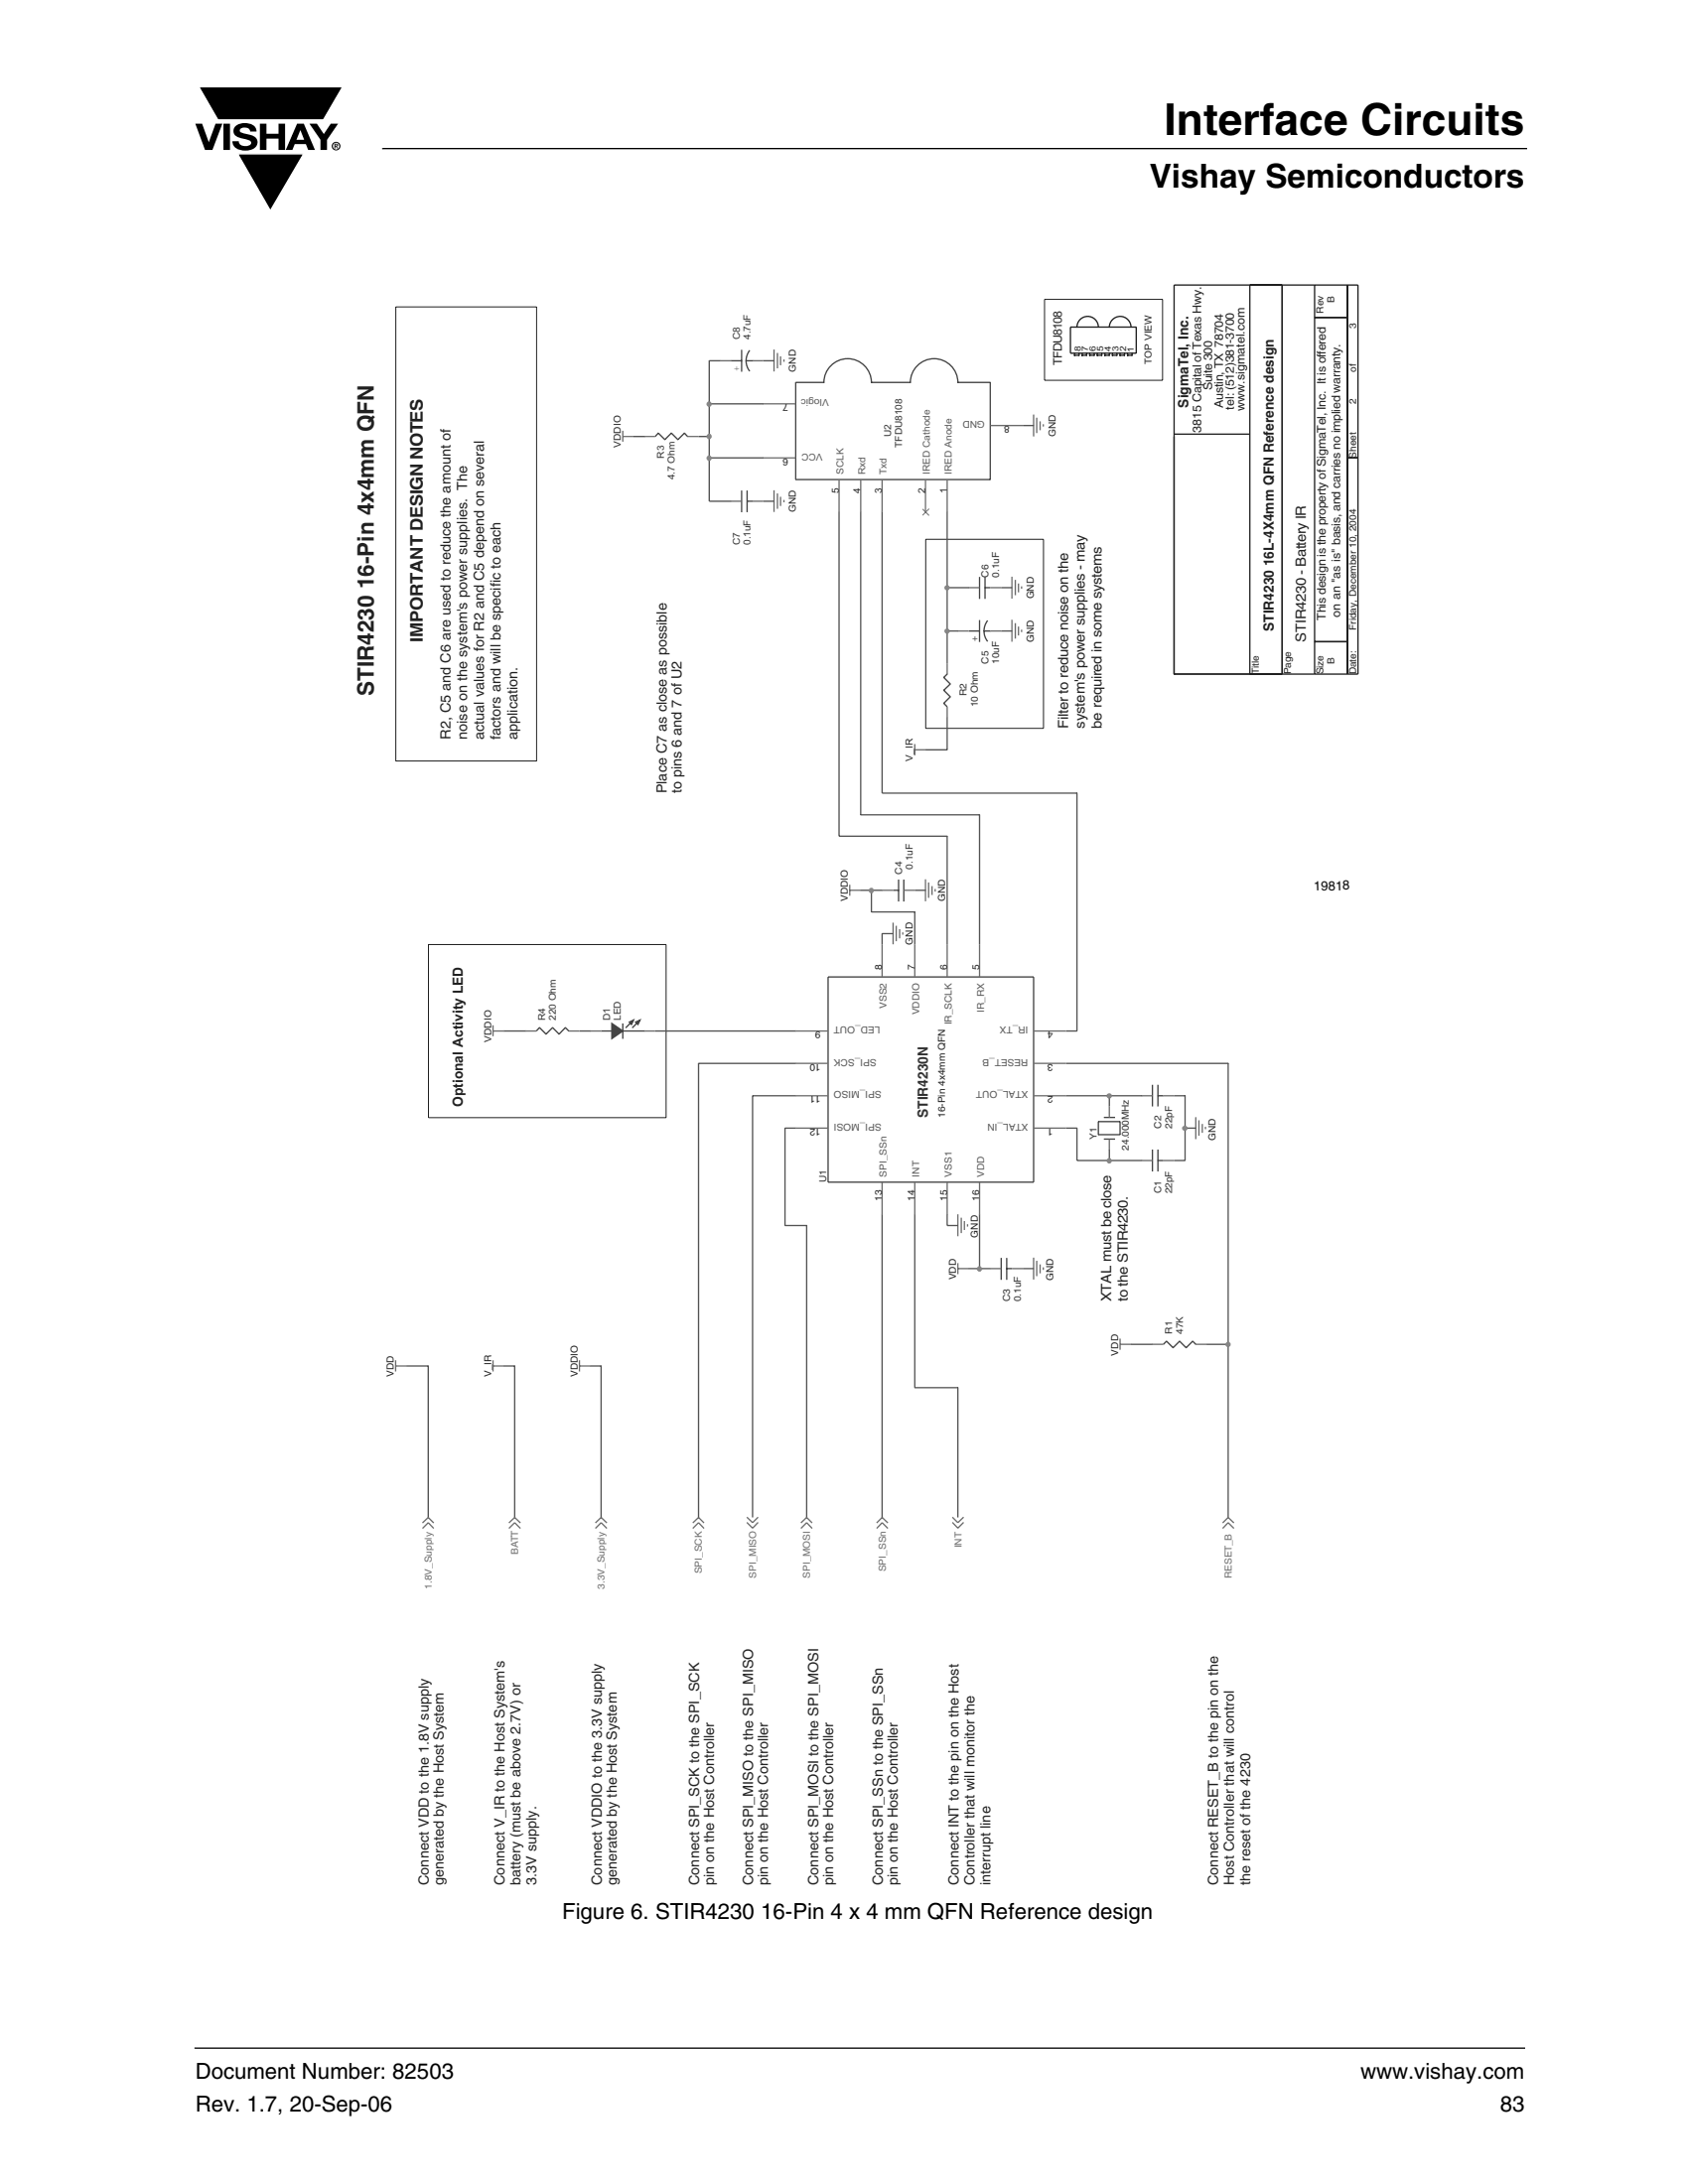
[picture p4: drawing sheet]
<svg xmlns="http://www.w3.org/2000/svg" width="216mm" height="279mm" viewBox="0 0 216 279" stroke-linecap="round" stroke-linejoin="round" font-family="sans-serif">
<g fill="#000">
<path d="M25 15.8h.8l.9 2.4 .9-2.4h.8l-1.2 3.4h-1zM25.4 11.1h18.4l-2.4 4.2h-13.5zM30.2 16.1a1.91 1.91 0 0 1 2.5 .3l.1 .4h-.8a.72 .72 0 0 0-.6-.5 .72 .72 0 0 0-.7 .4l.2 .3 .9 .2a1.01 1.01 0 0 1 1 .5 1.01 1.01 0 0 1-.1 1.1 2.25 2.25 0 0 1-2.6 0l-.3-.3-.1-.4h.8a.92 .92 0 0 0 1.6 .4v-.2a1.2 1.2 0 0 0-1.1-.6 1.2 1.2 0 0 1-1.1-.9v-.4zM33.2 15.8h.9v1.3h1.5v-1.3h.9v3.4h-.9v-1.5h-1.5v1.5h-.9zM30.4 19.7h8.5l-4.3 7.3zM39.6 15.8h.9l.9 1.4 .9-1.4h.9l-1.4 2.1v1.3h-.8v-1.3z"/>
<path d="M38.4 16.7l-.5 1.2h1zM38 15.8h.9l1.4 3.4h-.9l-.3-.8h-1.4l-.3 .8h-.9z"/>
<path d="M42.9 18.5v.1h.2v-.1zM42.8 18.4h.4v.2l-.1 .1 .1 .3h-.1l-.1-.3h-.1v.3h-.1zM42.6 18.7a.42 .42 0 0 0 .8 0 .42 .42 0 0 0-.8 0zM42.4 18.7a.56 .56 0 0 1 1.1 0 .56 .56 0 0 1-1.1 0z"/>
</g>
<path d="M25.4 11.1h18.4l-2.4 4.2h-13.5zM30.4 19.7h8.4l-4.2 7.3z" fill="none" stroke="#fff" stroke-width=".17"/>
<path d="M29 15.8v3.4" fill="none" stroke="#000" stroke-width=".84" stroke-linecap="butt"/>
<path d="M48.9 18.9v.2M24.9 261.9v.2" fill="none" stroke="#000" stroke-width=".13"/>
<path d="M49 19h146.3M25 262h170.1" fill="none" stroke="#000" stroke-width=".17"/>
<g fill="#fff">
<path d="M24.7 34.5h170v207.6h-170z"/>
<path d="M45.3 35.4h128.5v205.8h-128.5z"/>
</g>
<path d="M157.2 35.8h1.1" fill="none" stroke="#fff" stroke-width=".8" stroke-linecap="butt"/>
<g fill="none" stroke="#231f20" stroke-width=".17">
<path d="M159.9 36.5v49.7M164 36.5v49.7M168.1 36.5v49.7M172.3 36.5v49.7M136.9 41.8h8.4v3.4h-8.4zM137.4 45.2v.3M137.7 41.8a1.37 1.37 0 0 1 1.4-1.3 1.37 1.37 0 0 1 1.4 1.3M138 45.2v.3h-.6M138.4 45.2v.3M139 45.2v.3h-.6M139.4 45.2v.3M140 45.2v.3h-.7"/>
<path d="M140.4 45.2v.3M140.9 45.2v.3h-.6M141.3 45.2v.3M141.9 41.8a1.39 1.39 0 0 1 1.4-1.3 1.39 1.39 0 0 1 1.4 1.3M141.9 45.2v.3h-.6M142.3 45.2v.3M142.9 45.2v.3h-.6M143.3 45.2v.3M143.8 45.2v.3h-.6M144.2 45.2v.3M144.8 45.2v.3h-.6M150.1 55.5h9.8"/>
<path d="M168.1 40.6h4.2M172.3 58.6h1.4M150.1 86.2h23.6v-49.7h-23.5v49.8M168.1 82.1h4.2"/>
</g>
<path d="M50.6 39.3h18v58.1h-18zM133.6 38.3h15.1v10.4h-15.1zM118.4 69h15.1v24.2h-15.1zM54.8 120.8h30.4v22.2h-30.4z" fill="none" stroke="#231f20" stroke-width=".13"/>
<g fill="none" stroke="#6c6d70" stroke-width=".17">
<path d="M79.7 55.1v1.4M79.7 55.8h1.4M82.4 55.8h1.4M87.9 55.8h1.4M92.1 46.2h1.4M96.3 46.2h1.3M97.6 58.6h4.2M97.6 51.7h4.2M99 44.7v2.8M99.4 45.2v1.9M99.8 45.6v1.1M100.3 46v.3"/>
<path d="M126.7 54.4h4.1M132.2 53v2.8M132.6 53.4v2M133 53.9v1.1M133.4 54.3v.3M93.5 64.1h1.4M96.3 64.1h1.3M99 62.7v2.8M99.4 63.1v2M99.8 63.6v1.1M100.3 64v.3M107.3 61.4v4.1"/>
<path d="M110.1 61.4v4.1M112.8 61.4v4.1M118.4 61.4v4.1M121.1 61.4v4.1M123.9 75.2h1.4M126.7 75.2h1.4M129.4 73.8v2.8M129.4 79.3v2.8M129.9 74.2v1.9M129.9 79.7v2M130.3 74.6v1.2M130.7 75v.3"/>
<path d="M117 95.2v1.4M117 95.9h1.4M121.1 84.9v1.3M121.1 90.4v1.4M123.9 80.7h-1.4M126.7 80.7h1.4M130.3 80.2v1.1M130.7 80.6v.3M108.7 113.2v1.4M108.7 113.9h1.4M112.8 113.9h1.4M114.2 118v2.8"/>
<path d="M114.6 118.4v2M115.1 118.9v1.1M115.5 119.3v.3M115.6 113.9h1.4M118.4 112.5v2.8M118.8 112.9v2M119.2 113.4v1.1M119.6 113.7v.4M63.1 131.2v1.4M63.1 131.9h1.4M68.6 131.9h-1.4M72.7 131.9h1.4"/>
<path d="M101.8 131.9h4.1M101.8 136h4.1M112.8 120.8v4.2M117 120.8v4.2M121.1 120.8v4.2M125.3 120.8v4.2M132.2 131.9h4.1M132.2 136h4.1M101.8 140.2h4.1M101.8 144.3h4.1M112.8 151.2v4.2M117 151.2v4.2"/>
<path d="M121.1 151.2v4.2M122.5 155.3v2.9M122.9 155.8v2M123.4 156.2v1.2M123.8 156.6v.3M125.3 151.2v4.2M132.2 140.2h4.1M132.2 144.3h4.1M141.9 141.6v1.4M141.9 145.7v1.4M146 140.2h1.4M146 148.5h1.4"/>
<path d="M148.8 140.2h1.4M148.8 148.5h1.4M152.9 142.9v2.8M153.3 143.3v2M153.8 143.8v1.1M154.2 144.2v.3M50.6 174.8h1.4M50.6 174v1.5M63.1 174.8h1.4M63.1 174v1.5M74.1 174.8h1.5M74.1 174v1.5"/>
<path d="M122.5 161.6v1.4M122.5 162.3h1.5M126.7 162.3h1.4M129.4 162.3h1.4M132.2 160.9v2.8M132.6 161.3v2M133 161.8v1.1M133.4 162.1v.4M143.3 172h1.4M143.3 171.2v1.5M147.4 172h1.4M152.9 172h1.4"/>
<path d="M54 194.8l.8-.7 .7 .7M54 195.5l.8-.7 .7 .7M65.1 194.8l.7-.7 .8 .7M65.1 195.5l.7-.7 .8 .7M76.2 194.8l.7-.7 .7 .7M76.2 195.5l.7-.7 .7 .7M88.6 194.8l.7-.7 .7 .7M88.6 195.5l.7-.7 .7 .7M95.5 194.8l.8 .7 .7-.7M95.5 194.1l.8 .7 .7-.7M102.4 194.8l.8-.7 .7 .7M102.4 195.5l.8-.7 .7 .7"/>
<path d="M112.1 194.8l.7-.7 .8 .7M112.1 195.5l.7-.7 .8 .7M121.8 194.8l.7 .7 .7-.7M121.8 194.1l.7 .7 .7-.7M156.4 194.8l.7-.7 .7 .7M156.4 195.5l.7-.7 .7 .7"/>
</g>
<g fill="none" stroke="#414243" stroke-width=".17">
<path d="M84.2 55.4l.9 .9M84.2 55.4l-.4 .4M85.9 55.4l.8 .9M85.9 55.4l-.9 .8M87.5 55.4l.5 .5M87.6 55.4l-.9 .8M93.5 46.2h1.4M94.9 44.8v2.8M95.4 46.2a2.1 2.1 0 0 0 .5 1.3M95.4 46.2h.9M95.9 44.8a2.17 2.17 0 0 0-.5 1.4M101.8 48.9v12.5"/>
<path d="M101.8 48.9h3.6M105.4 48.9v.1a3 3 0 0 1 3-3.1 3 3 0 0 1 3.1 3.1l5-.1M116.4 48.9v.1a3 3 0 0 1 3.1-3.1 3 3 0 0 1 3 3.1l4.2-.1M126.7 48.9v12.5M94.9 62.8v2.7M95.5 64.1h.8M95.6 62.8v2.7M101.7 61.4h25M125.3 73.8v2.8M125.3 79.3v2.8M126 75.2h.7M126 73.8v2.8"/>
<path d="M126.3 79.4a2.17 2.17 0 0 0-.4 1.3M120.7 89.9l.4 .5M120.7 88.3l.8 .8M120.7 86.6l.8 .9M121.2 86.2l-.5 .5M121.6 89.1l-.9 .9M121.6 87.5l-.9 .8M123.9 80.7h1.4M125.9 80.7a2.1 2.1 0 0 0 .4 1.4M126.7 80.7h-.8M114.2 113.9h.8M114.9 112.5v2.8"/>
<path d="M115.6 112.5v2.8M69 131.5l.9 .8M69 131.4l-.4 .5M70.7 131.5l.8 .8M70.7 131.4l-.9 .9M72.3 131.5l.5 .4M72.3 131.4l-.8 .9M76.9 131.9h1.4M79.7 130.9v2M82.5 131.9h-2.8M105.9 125h26.3v26.2h-26.3zM147.4 138.8v2.8"/>
<path d="M148.1 138.8v2.8M140.5 143.5h2.8M140.5 145.2h2.8M140.5 143.5v1.7M141.2 145.7h1.4M141.2 143h1.4M143.3 143.5v1.7M147.4 147.1v2.8M148.1 140.2h.7M148.1 148.5h.7M148.1 147.1v2.8M128.1 160.9v2.8"/>
<path d="M128.7 162.3h.7M128.8 160.9v2.8M149.2 171.6l.9 .8M149.2 171.5l-.4 .5M150.9 171.6l.8 .8M150.9 171.5l-.9 .9M152.5 171.6l.5 .4M152.6 171.5l-.9 .9"/>
</g>
<path d="M118 65.1l.8 .9M118.8 65.1l-.8 .8" fill="none" stroke="#6c6d70" stroke-width=".13"/>
<path d="M78.3 130.9l1.4 1-1.4 1z" fill="#414243"/>
<path d="M78.3 130.9l1.4 1-1.4 1z" fill="none" stroke="#414243" stroke-width=".17"/>
<path d="M81.3 130.8l.6-.3-.3 .6z" fill="#414243"/>
<path d="M81.3 130.8l.6-.3-.3 .6z" fill="none" stroke="#414243" stroke-width=".17"/>
<path d="M80.5 130.8l.5-.3-.2 .6z" fill="#414243"/>
<path d="M80.5 130.8l.5-.3-.2 .6zM80.9 130.6l-.9 .9M81.7 130.6l-.8 .9" fill="none" stroke="#414243" stroke-width=".17"/>
<path d="M75.5 131.9h1.4M82.4 131.9h1.4" fill="none" stroke="#6c6d70" stroke-width=".17"/>
<g fill="none" stroke="#525254" stroke-width=".17">
<path d="M81 55.8h1.5M89.3 55.8h1.4M90.7 46.1v18h2.8M90.7 58.6h7M90.7 46.2h1.4M90.7 51.7h7M97.6 46.2h1.4M130.8 54.4h1.4M97.6 64.1h1.4M107.3 65.5v41.5h13.9M110.1 65.5v38.7M112.8 65.5v36h25"/>
<path d="M121.1 65.5v19.4M121.1 75.2h2.9M128.1 75.2h1.4M118.4 95.9h2.8M121.1 91.7v4.2M121.1 80.7h1.4M128.1 80.7h1.4M110.1 104.2h15.2M110.1 113.9h2.8M111.5 113.9v2.8h5.5M112.8 119.4v1.4M112.8 119.4h1.5"/>
<path d="M117 113.9h1.4M117 116.6v4.2M121.1 106.9v13.9M125.3 104.2v16.6M137.7 101.4v30.5M64.4 131.9h2.8M75.6 131.9h-1.5M83.8 131.9h18M89.3 136h12.5M89.3 136v58.1M136.3 131.9h1.5M136.3 136h20.8"/>
<path d="M157.1 136v58.1M96.3 140.2h5.5M96.3 140.1v54M100.4 144.3h1.4M100.4 144.3v12.5h2.8M103.2 156.7v37.4M112.8 155.3v38.8M117 155.3v22.2M121.1 155.3v1.5h1.4M125.3 155.3v7M136.3 140.2h9.8M136.3 144.3h1.5"/>
<path d="M137.7 144.3v4.2h8.4M141.9 140.1v1.5M141.9 147.1v1.4M150.2 140.2h1.4M150.2 148.5h1.4M151.6 144.3h1.4M151.6 140.1v8.4M52 174.8h2.8M54.8 174.7v19.4M64.4 174.8h1.5M65.8 174.7v19.4M75.5 174.8h1.4"/>
<path d="M76.9 174.7v19.4M117 177.5h5.5M122.5 177.5v16.6M123.9 162.3h2.8M130.8 162.3h1.4M144.7 172h2.7M154.3 172h2.8"/>
</g>
<path d="M120.9 80.6l.2-.1 .2 .1 .1 .1-.1 .2-.2 .1-.2-.1z" fill-rule="evenodd" fill="#818386"/>
<path d="M120.9 80.6l.2-.1 .2 .1 .1 .1-.1 .2-.2 .1-.2-.1z" fill="none" stroke="#818386" stroke-width=".17"/>
<path d="M141.7 140l.2-.1 .2 .1v.2v.2h-.4l-.1-.2z" fill-rule="evenodd" fill="#818386"/>
<path d="M141.7 140l.2-.1 .2 .1v.2v.2h-.4l-.1-.2z" fill="none" stroke="#818386" stroke-width=".17"/>
<path d="M156.9 171.8l.2-.1 .2 .1v.2v.2h-.2l-.2-.1z" fill-rule="evenodd" fill="#818386"/>
<path d="M156.9 171.8l.2-.1 .2 .1v.2v.2h-.2l-.2-.1z" fill="none" stroke="#818386" stroke-width=".17"/>
<circle cx="141.9" cy="148.5" r=".27" fill="#818386"/>
<circle cx="141.9" cy="148.5" r=".27" fill="none" stroke="#818386" stroke-width=".17"/>
<circle cx="125.3" cy="162.3" r=".27" fill="#818386"/>
<circle cx="125.3" cy="162.3" r=".27" fill="none" stroke="#818386" stroke-width=".17"/>
<circle cx="111.5" cy="113.9" r=".27" fill="#818386"/>
<circle cx="111.5" cy="113.9" r=".27" fill="none" stroke="#818386" stroke-width=".17"/>
<circle cx="90.7" cy="51.7" r=".27" fill="#818386"/>
<circle cx="90.7" cy="51.7" r=".27" fill="none" stroke="#818386" stroke-width=".17"/>
<circle cx="151.5" cy="144.3" r=".25" fill="#818386"/>
<circle cx="151.5" cy="144.3" r=".25" fill="none" stroke="#818386" stroke-width=".17"/>
<path d="M120.9 75l.2-.1 .2 .1 .1 .2-.1 .2h-.2l-.2-.1z" fill-rule="evenodd" fill="#818386"/>
<path d="M120.9 75l.2-.1 .2 .1 .1 .2-.1 .2h-.2l-.2-.1z" fill="none" stroke="#818386" stroke-width=".17"/>
<circle cx="90.7" cy="58.6" r=".27" fill="#818386"/>
<circle cx="90.7" cy="58.6" r=".27" fill="none" stroke="#818386" stroke-width=".17"/>
<circle cx="90.7" cy="55.8" r=".27" fill="#818386"/>
<circle cx="90.7" cy="55.8" r=".27" fill="none" stroke="#818386" stroke-width=".17"/>
<text font-size="5.6" x="148.9" y="17.3">Interface Circuits</text>
<text font-size="4.2" x="147" y="24">Vishay Semiconductors</text>
<text font-size="2.9" fill="#231f20" x="47.8" y="89.1" transform="rotate(-90 47.8 89.1)">STIR4230 16-Pin 4x4mm QFN</text>
<g font-size="2.8">
<text x="71.9" y="245.4">Figure 6. STIR4230 16-Pin 4 x 4 mm QFN Reference design</text>
<text x="25" y="265.9">Document Number: 82503</text>
<text x="174" y="265.9">www.vishay.com</text>
<text x="25" y="270.1">Rev. 1.7, 20-Sep-06</text>
<text x="191.9" y="270.1">83</text>
</g>
<text font-size="2.2" fill="#231f20" x="54.1" y="82.1" transform="rotate(-90 54.1 82.1)">IMPORTANT DESIGN NOTES</text>
<g font-size="1.8" fill="#231f20">
<text x="152" y="52.1" transform="rotate(-90 152 52.1)">SigmaTel, Inc.</text>
<text x="162.9" y="80.8" transform="rotate(-90 162.9 80.8)">STIR4230 16L-4X4mm QFN Reference design</text>
<text x="167" y="82.1" transform="rotate(-90 167 82.1)">STIR4230 - Battery IR</text>
<text x="57.6" y="94.6" transform="rotate(-90 57.6 94.6)">R2, C5 and C6 are used to reduce the amount of</text>
<text x="59.8" y="94.6" transform="rotate(-90 59.8 94.6)">noise on the system's power supplies. The</text>
<text x="61.9" y="94.6" transform="rotate(-90 61.9 94.6)">actual values for R2 and C5 depend on several</text>
<text x="64" y="94.6" transform="rotate(-90 64 94.6)">factors and will be specific to each</text>
<text x="66.2" y="94.6" transform="rotate(-90 66.2 94.6)">application.</text>
<text x="136.6" y="93.2" transform="rotate(-90 136.6 93.2)">Filter to reduce noise on the</text>
<text x="138.8" y="93.2" transform="rotate(-90 138.8 93.2)">system's power supplies - may</text>
<text x="140.9" y="93.2" transform="rotate(-90 140.9 93.2)">be required in some systems</text>
<text x="85.3" y="101.5" transform="rotate(-90 85.3 101.5)">Place C7 as close as possible</text>
<text x="87.2" y="101.5" transform="rotate(-90 87.2 101.5)">to pins 6 and 7 of U2</text>
<text x="59.2" y="141.6" transform="rotate(-90 59.2 141.6)">Optional Activity LED</text>
<text x="142.1" y="166.5" transform="rotate(-90 142.1 166.5)">XTAL must be close</text>
<text x="144.3" y="166.5" transform="rotate(-90 144.3 166.5)">to the STIR4230.</text>
<text x="54.8" y="241.2" transform="rotate(-90 54.8 241.2)">Connect VDD to the 1.8V supply</text>
<text x="56.8" y="241.2" transform="rotate(-90 56.8 241.2)">generated by the Host System</text>
<text x="64.5" y="241.2" transform="rotate(-90 64.5 241.2)">Connect V_IR to the Host System's</text>
<text x="66.6" y="241.2" transform="rotate(-90 66.6 241.2)">battery (must be above 2.7V) or</text>
<text x="68.6" y="241.2" transform="rotate(-90 68.6 241.2)">3.3V supply.</text>
<text x="77" y="241.2" transform="rotate(-90 77 241.2)">Connect VDDIO to the 3.3V supply</text>
<text x="78.9" y="241.2" transform="rotate(-90 78.9 241.2)">generated by the Host System</text>
<text x="89.4" y="241.2" transform="rotate(-90 89.4 241.2)">Connect SPI_SCK to the SPI_SCK</text>
<text x="91.3" y="241.2" transform="rotate(-90 91.3 241.2)">pin on the Host Controller</text>
<text x="96.3" y="241.2" transform="rotate(-90 96.3 241.2)">Connect SPI_MISO to the SPI_MISO</text>
<text x="98.2" y="241.2" transform="rotate(-90 98.2 241.2)">pin on the Host Controller</text>
<text x="104.6" y="241.2" transform="rotate(-90 104.6 241.2)">Connect SPI_MOSI to the SPI_MOSI</text>
<text x="106.6" y="241.2" transform="rotate(-90 106.6 241.2)">pin on the Host Controller</text>
<text x="112.9" y="241.2" transform="rotate(-90 112.9 241.2)">Connect SPI_SSn to the SPI_SSn</text>
<text x="114.8" y="241.2" transform="rotate(-90 114.8 241.2)">pin on the Host Controller</text>
<text x="122.6" y="241.2" transform="rotate(-90 122.6 241.2)">Connect INT to the pin on the Host</text>
<text x="124.7" y="241.2" transform="rotate(-90 124.7 241.2)">Controller that will monitor the</text>
<text x="126.7" y="241.2" transform="rotate(-90 126.7 241.2)">interrupt line</text>
<text x="155.8" y="241.2" transform="rotate(-90 155.8 241.2)">Connect RESET_B to the pin on the</text>
<text x="157.9" y="241.2" transform="rotate(-90 157.9 241.2)">Host Controller that will control</text>
<text x="159.9" y="241.2" transform="rotate(-90 159.9 241.2)">the reset of the 4230</text>
</g>
<text font-size="1.8" fill="#323031" x="118.7" y="143" transform="rotate(-90 118.7 143)">STIR4230N</text>
<text font-size="1.7" fill="#040503" x="168" y="113.9" transform="rotate(-1 168 113.9)">19818</text>
<g font-size="1.5" fill="#231f20">
<text x="135.8" y="46.7" transform="rotate(-90 135.8 46.7)">TFDU8108</text>
<text x="155.1" y="49.9" transform="rotate(-90 155.1 49.9)">Suite 300</text>
<text x="156.4" y="52.2" transform="rotate(-90 156.4 52.2)">Austin, TX 78704</text>
<text x="157.8" y="52.4" transform="rotate(-90 157.8 52.4)">tel: (512)381-3700</text>
<text x="159.2" y="52.6" transform="rotate(-90 159.2 52.6)">www.sigmatel.com</text>
<text x="153.7" y="55.3" transform="rotate(-90 153.7 55.3)">3815 Capital of Texas Hwy.</text>
<text x="169.5" y="79.4" transform="rotate(-90 169.5 79.4)">This design is the property of SigmaTel, Inc. It is offered</text>
<text x="171.4" y="78.9" transform="rotate(-90 171.4 78.9)">on an &quot;as is&quot; basis, and carries no implied warranty.</text>
</g>
<g font-size="1.2" fill="#231f20">
<text x="169.3" y="40.1" transform="rotate(-90 169.3 40.1)">Rev</text>
<text x="170.7" y="38.7" transform="rotate(-90 170.7 38.7)">B</text>
<text x="101.8" y="47.6" transform="rotate(-90 101.8 47.6)">GND</text>
<text x="147.3" y="46.6" transform="rotate(-90 147.3 46.6)">TOP VIEW</text>
<text x="173.5" y="47.6" transform="rotate(-90 173.5 47.6)">of</text>
<text x="173.5" y="42.1" transform="rotate(-90 173.5 42.1)">3</text>
<text x="100.8" y="51.7" transform="rotate(-180 100.8 51.7)">7</text>
<text x="173.5" y="51.7" transform="rotate(-90 173.5 51.7)">2</text>
<text x="79.4" y="57.3" transform="rotate(-90 79.4 57.3)">VDDIO</text>
<text x="100.8" y="58.6" transform="rotate(-180 100.8 58.6)">6</text>
<text x="129.1" y="54.5" transform="rotate(-180 129.1 54.5)">8</text>
<text x="135" y="55.9" transform="rotate(-90 135 55.9)">GND</text>
<text x="173.5" y="58.6" transform="rotate(-90 173.5 58.6)">Sheet</text>
<text x="101.8" y="65.5" transform="rotate(-90 101.8 65.5)">GND</text>
<text x="107.3" y="63.1" transform="rotate(-90 107.3 63.1)">5</text>
<text x="110.1" y="63.1" transform="rotate(-90 110.1 63.1)">4</text>
<text x="112.8" y="63.1" transform="rotate(-90 112.8 63.1)">3</text>
<text x="118.3" y="63.1" transform="rotate(-90 118.3 63.1)">2</text>
<text x="121.1" y="63.1" transform="rotate(-90 121.1 63.1)">1</text>
<text x="132.2" y="76.6" transform="rotate(-90 132.2 76.6)">GND</text>
<text x="132.2" y="82.1" transform="rotate(-90 132.2 82.1)">GND</text>
<text x="173.5" y="80.6" transform="rotate(-90 173.5 80.6)">Friday, December 10, 2004</text>
<text x="161" y="86.3" transform="rotate(-90 161 86.3)">Title</text>
<text x="165.1" y="86.3" transform="rotate(-90 165.1 86.3)">Page</text>
<text x="169.3" y="86.3" transform="rotate(-90 169.3 86.3)">Size</text>
<text x="170.7" y="84.9" transform="rotate(-90 170.7 84.9)">B</text>
<text x="173.5" y="86.3" transform="rotate(-90 173.5 86.3)">Date:</text>
<text x="116.7" y="97.4" transform="rotate(-90 116.7 97.4)">V_IR</text>
<text x="108.5" y="115.3" transform="rotate(-90 108.5 115.3)">VDDIO</text>
<text x="120.9" y="115.3" transform="rotate(-90 120.9 115.3)">GND</text>
<text x="112.8" y="124.1" transform="rotate(-90 112.8 124.1)">8</text>
<text x="116.7" y="120.9" transform="rotate(-90 116.7 120.9)">GND</text>
<text x="117" y="124.1" transform="rotate(-90 117 124.1)">7</text>
<text x="121.1" y="124.1" transform="rotate(-90 121.1 124.1)">6</text>
<text x="125.3" y="124.1" transform="rotate(-90 125.3 124.1)">5</text>
<text x="105" y="132" transform="rotate(-180 105 132)">9</text>
<text x="134.7" y="132" transform="rotate(-180 134.7 132)">4</text>
<text x="62.8" y="133.3" transform="rotate(-90 62.8 133.3)">VDDIO</text>
<text x="105" y="136.1" transform="rotate(-180 105 136.1)">10</text>
<text x="134.7" y="136.1" transform="rotate(-180 134.7 136.1)">3</text>
<text x="105" y="140.2" transform="rotate(-180 105 140.2)">11</text>
<text x="120.9" y="143" transform="rotate(-90 120.9 143)">16-Pin 4x4mm QFN</text>
<text x="134.7" y="140.2" transform="rotate(-180 134.7 140.2)">2</text>
<text x="105" y="144.4" transform="rotate(-180 105 144.4)">12</text>
<text x="134.7" y="144.4" transform="rotate(-180 134.7 144.4)">1</text>
<text x="155.5" y="145.9" transform="rotate(-90 155.5 145.9)">GND</text>
<text x="112.8" y="153.7" transform="rotate(-90 112.8 153.7)">13</text>
<text x="117" y="153.7" transform="rotate(-90 117 153.7)">14</text>
<text x="121.1" y="153.7" transform="rotate(-90 121.1 153.7)">15</text>
<text x="125.3" y="153.7" transform="rotate(-90 125.3 153.7)">16</text>
<text x="125.1" y="158.3" transform="rotate(-90 125.1 158.3)">GND</text>
<text x="122.3" y="163.7" transform="rotate(-90 122.3 163.7)">VDD</text>
<text x="134.7" y="163.9" transform="rotate(-90 134.7 163.9)">GND</text>
<text x="143" y="173.4" transform="rotate(-90 143 173.4)">VDD</text>
<text x="50.4" y="176.2" transform="rotate(-90 50.4 176.2)">VDD</text>
<text x="62.8" y="176.2" transform="rotate(-90 62.8 176.2)">V_IR</text>
<text x="73.9" y="176.2" transform="rotate(-90 73.9 176.2)">VDDIO</text>
</g>
<g font-size="1.2" fill="#414243">
<text x="94.6" y="47.4" transform="rotate(-90 94.6 47.4)">+</text>
<text x="125" y="82" transform="rotate(-90 125 82)">+</text>
</g>
<g font-size="1.2" fill="#323031">
<text x="94.6" y="43.4" transform="rotate(-90 94.6 43.4)">C8</text>
<text x="96" y="43.4" transform="rotate(-90 96 43.4)">4.7uF</text>
<text x="84.9" y="58.6" transform="rotate(-90 84.9 58.6)">R3</text>
<text x="114" y="55.9" transform="rotate(-90 114 55.9)">U2</text>
<text x="115.4" y="57.3" transform="rotate(-90 115.4 57.3)">TFDU8108</text>
<text x="86.3" y="61.4" transform="rotate(-90 86.3 61.4)">4.7 Ohm</text>
<text x="94.6" y="69.7" transform="rotate(-90 94.6 69.7)">C7</text>
<text x="96" y="69.7" transform="rotate(-90 96 69.7)">0.1uF</text>
<text x="126.4" y="73.9" transform="rotate(-90 126.4 73.9)">C6</text>
<text x="127.8" y="73.9" transform="rotate(-90 127.8 73.9)">0.1uF</text>
<text x="123.7" y="89.1" transform="rotate(-90 123.7 89.1)">R2</text>
<text x="126.4" y="84.9" transform="rotate(-90 126.4 84.9)">C5</text>
<text x="127.8" y="84.9" transform="rotate(-90 127.8 84.9)">10uF</text>
<text x="125.1" y="90.5" transform="rotate(-90 125.1 90.5)">10 Ohm</text>
<text x="115.4" y="111.9" transform="rotate(-90 115.4 111.9)">C4</text>
<text x="116.7" y="111.2" transform="rotate(-90 116.7 111.2)">0.1uF</text>
<text x="69.7" y="130.5" transform="rotate(-90 69.7 130.5)">R4</text>
<text x="71.1" y="130.5" transform="rotate(-90 71.1 130.5)">220 Ohm</text>
<text x="78" y="130.5" transform="rotate(-90 78 130.5)">D1</text>
<text x="79.4" y="130.5" transform="rotate(-90 79.4 130.5)">LED</text>
<text x="140.3" y="145.8" transform="rotate(-90 140.3 145.8)">Y1</text>
<text x="144.4" y="147.1" transform="rotate(-90 144.4 147.1)">24.000MHz</text>
<text x="148.5" y="144.4" transform="rotate(-90 148.5 144.4)">C2</text>
<text x="149.9" y="144.4" transform="rotate(-90 149.9 144.4)">22pF</text>
<text x="105.7" y="151.3" transform="rotate(-90 105.7 151.3)">U1</text>
<text x="148.5" y="152.7" transform="rotate(-90 148.5 152.7)">C1</text>
<text x="149.9" y="152.7" transform="rotate(-90 149.9 152.7)">22pF</text>
<text x="129.2" y="166.5" transform="rotate(-90 129.2 166.5)">C3</text>
<text x="130.6" y="166.5" transform="rotate(-90 130.6 166.5)">0.1uF</text>
<text x="149.9" y="170.7" transform="rotate(-90 149.9 170.7)">R1</text>
<text x="151.3" y="170.7" transform="rotate(-90 151.3 170.7)">47K</text>
</g>
<g font-size="1.2" fill="#58595b">
<text x="106" y="51.1" transform="rotate(-180 106 51.1)">Vlogic</text>
<text x="126" y="53.9" transform="rotate(-180 126 53.9)">GND</text>
<text x="105.2" y="58" transform="rotate(-180 105.2 58)">VCC</text>
<text x="107.9" y="60.7" transform="rotate(-90 107.9 60.7)">SCLK</text>
<text x="110.7" y="60.7" transform="rotate(-90 110.7 60.7)">Rxd</text>
<text x="113.4" y="60.7" transform="rotate(-90 113.4 60.7)">Txd</text>
<text x="118.9" y="60.7" transform="rotate(-90 118.9 60.7)">IRED Cathode</text>
<text x="121.7" y="60.7" transform="rotate(-90 121.7 60.7)">IRED Anode</text>
<text x="112.6" y="131.3" transform="rotate(-180 112.6 131.3)">LED_OUT</text>
<text x="113.4" y="129" transform="rotate(-90 113.4 129)">VSS2</text>
<text x="117.6" y="129.8" transform="rotate(-90 117.6 129.8)">VDDIO</text>
<text x="121.7" y="131.1" transform="rotate(-90 121.7 131.1)">IR_SCLK</text>
<text x="125.9" y="129.5" transform="rotate(-90 125.9 129.5)">IR_RX</text>
<text x="131.5" y="131.3" transform="rotate(-180 131.5 131.3)">IR_TX</text>
<text x="112.1" y="135.5" transform="rotate(-180 112.1 135.5)">SPI_SCK</text>
<text x="131.5" y="135.5" transform="rotate(-180 131.5 135.5)">RESET_B</text>
<text x="112.8" y="143.7" transform="rotate(-180 112.8 143.7)">SPI_MOSI</text>
<text x="112.8" y="139.6" transform="rotate(-180 112.8 139.6)">SPI_MISO</text>
<text x="131.5" y="143.7" transform="rotate(-180 131.5 143.7)">XTAL_IN</text>
<text x="131.5" y="139.6" transform="rotate(-180 131.5 139.6)">XTAL_OUT</text>
<text x="113.4" y="150.6" transform="rotate(-90 113.4 150.6)">SPI_SSn</text>
<text x="117.6" y="150.6" transform="rotate(-90 117.6 150.6)">INT</text>
<text x="121.7" y="150.6" transform="rotate(-90 121.7 150.6)">VSS1</text>
<text x="125.9" y="150.6" transform="rotate(-90 125.9 150.6)">VDD</text>
</g>
<g font-size="1.2" fill="#6c6d70">
<text x="55.2" y="203.3" transform="rotate(-90 55.2 203.3)">1.8V_Supply</text>
<text x="66.3" y="198.9" transform="rotate(-90 66.3 198.9)">BATT</text>
<text x="77.3" y="203.3" transform="rotate(-90 77.3 203.3)">3.3V_Supply</text>
<text x="89.8" y="201.4" transform="rotate(-90 89.8 201.4)">SPI_SCK</text>
<text x="96.7" y="201.9" transform="rotate(-90 96.7 201.9)">SPI_MISO</text>
<text x="103.6" y="201.9" transform="rotate(-90 103.6 201.9)">SPI_MOSI</text>
<text x="113.3" y="201.1" transform="rotate(-90 113.3 201.1)">SPI_SSn</text>
<text x="123" y="198.1" transform="rotate(-90 123 198.1)">INT</text>
<text x="157.6" y="201.9" transform="rotate(-90 157.6 201.9)">RESET_B</text>
</g>
<g font-size="1.1" fill="#231f20">
<text x="138.2" y="45" transform="rotate(-90 138.2 45)">8</text>
<text x="139.2" y="45" transform="rotate(-90 139.2 45)">7</text>
<text x="140.2" y="45" transform="rotate(-90 140.2 45)">6</text>
<text x="141.1" y="45" transform="rotate(-90 141.1 45)">5</text>
<text x="142.1" y="45" transform="rotate(-90 142.1 45)">4</text>
<text x="143.1" y="45" transform="rotate(-90 143.1 45)">3</text>
<text x="144" y="45" transform="rotate(-90 144 45)">2</text>
<text x="145" y="45.1" transform="rotate(-90 145 45.1)">1</text>
</g>
</svg>
